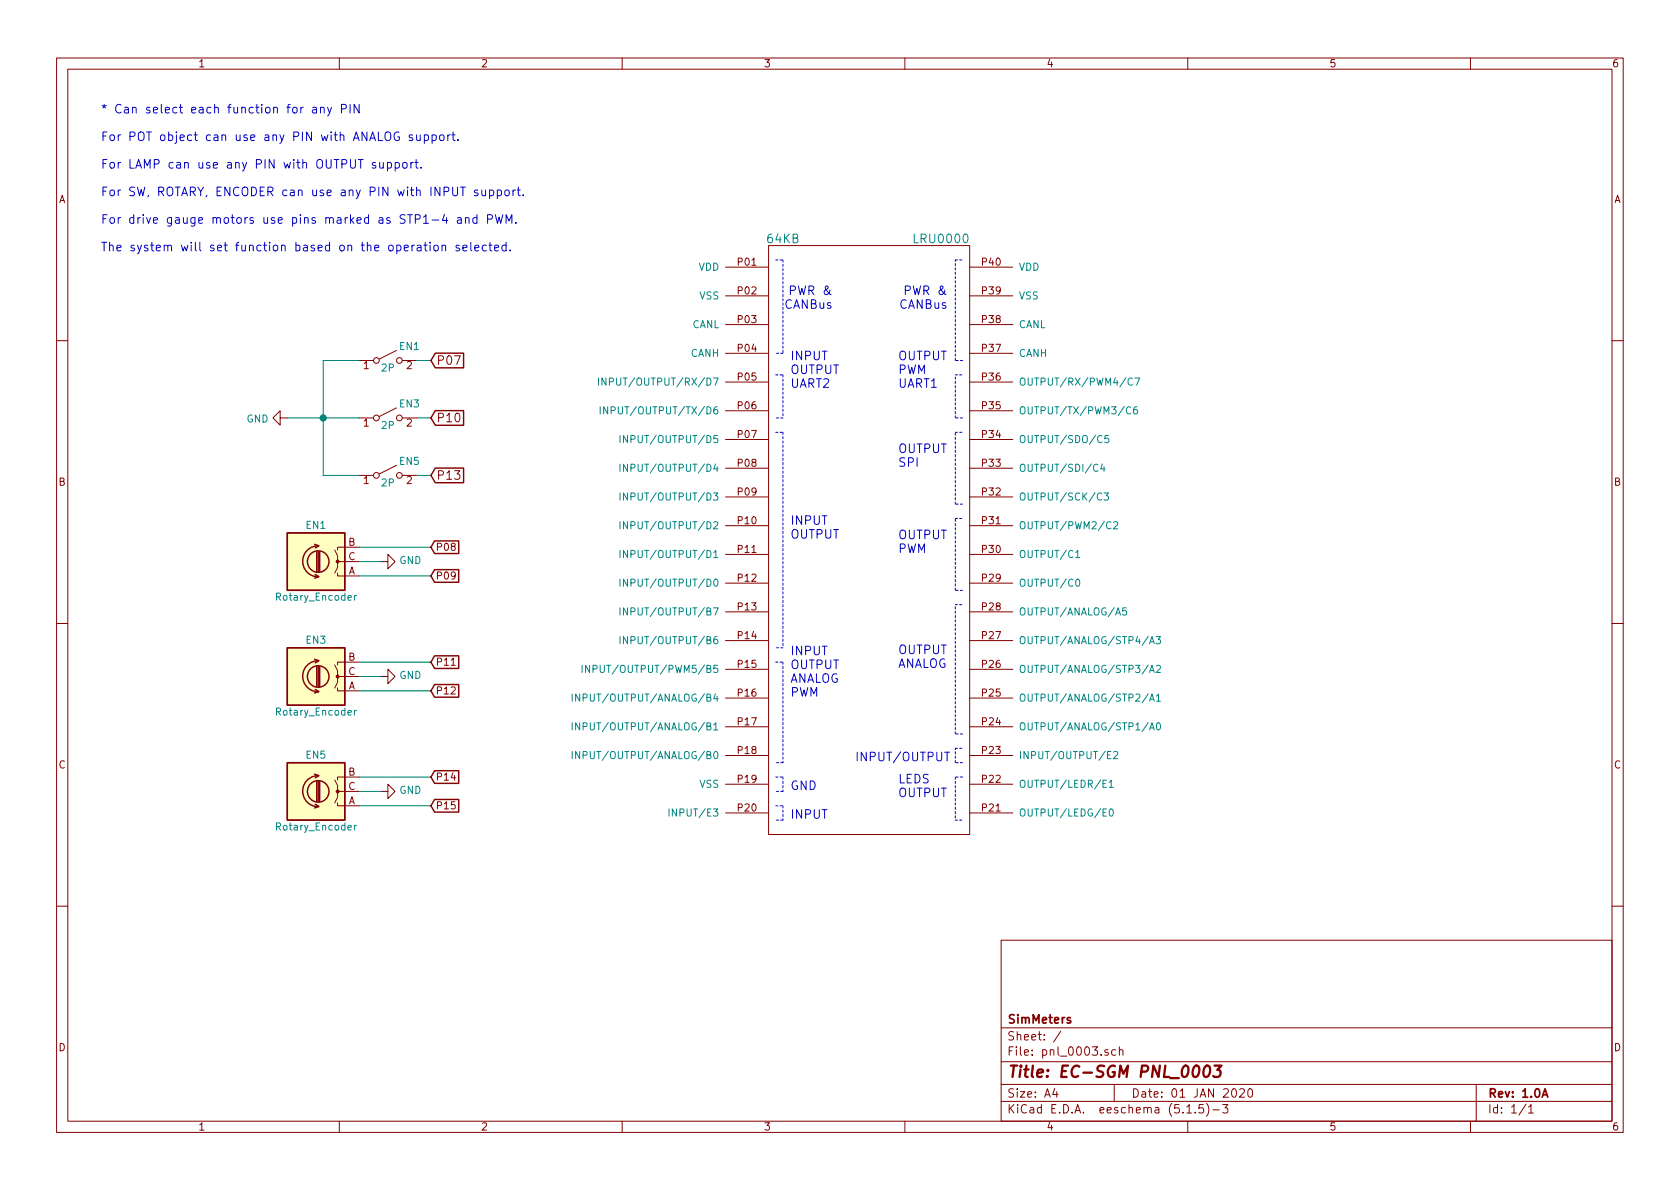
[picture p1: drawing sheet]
<svg xmlns="http://www.w3.org/2000/svg" width="297mm" height="210mm" viewBox="0 0 297 210" stroke-linecap="round" stroke-linejoin="round" font-family="sans-serif">
<g fill="none" stroke="#840000" stroke-width=".18">
<path d="M10 10.3h277v189.9h-277zM12 12.2h273v186.1h-273zM60 10.3v1.9M110 10.3v1.9M160 10.3v1.9M210 10.3v1.9M260 10.3v1.9M128.3 47.2h7.6M128.3 52.3h7.6M128.3 57.4h7.6M135.9 43.4h35.5v104.2h-35.5zM171.4 47.2h7.7"/>
<path d="M171.4 52.3h7.7M171.4 57.4h7.7M10 60.2h2M49.5 73.9v-1.3l-1.2 1.3 1.2 1.3v-1.3h1.3M63.5 73.9h2.5M63.5 63.7h2.5M70.1 72.1l-3 1.6M70.1 62l-3 1.5M71.1 73.9h2.6M71.1 63.7h2.6M128.3 62.5h7.6M128.3 67.6h7.6"/>
<path d="M128.3 72.6h7.6M128.3 77.7h7.6M171.4 62.5h7.7M171.4 67.6h7.7M171.4 72.6h7.7M171.4 77.7h7.7M285 60.2h2M59.2 97.3l.5 1v1h3.8M60.2 99.3h-.5v1l-.5 1M63.5 96.8h-3.8v.5M63.5 84.1h2.5M67.3 99.3h1.3v-1.3l1.2 1.3-1.2 1.3v-1.3"/>
<path d="M70.1 82.3l-3 1.5M71.1 84.1h2.6M128.3 82.8h7.6M128.3 87.9h7.6M128.3 93h7.6M128.3 98h7.6M171.4 82.8h7.7M171.4 87.9h7.7M171.4 93h7.7M171.4 98h7.7M10 110.3h2M59.2 117.6l.5 1v1h3.8"/>
<path d="M59.7 101.3v.5h3.8M60.2 119.6h-.5v1l-.5 1.1M63.5 117.1h-3.8v.5M67.3 119.6h1.3v-1.2l1.2 1.2-1.2 1.3v-1.3M79.8 117.6h.7M128.3 103.1h7.6M128.3 108.2h7.6M128.3 113.3h7.6M128.3 118.4h7.6M171.4 103.1h7.7M171.4 108.2h7.7M171.4 113.3h7.7"/>
<path d="M171.4 118.4h7.7M285 110.3h2M59.2 137.9l.5 1v1h3.8M59.7 121.7v.5h3.8M60.2 139.9h-.5v1.1l-.5 1M63.5 137.4h-3.8v.5M67.3 139.9h1.3v-1.2l1.2 1.2-1.2 1.3v-1.3M128.3 123.4h7.6M128.3 128.5h7.6M128.3 133.6h7.6M128.3 138.7h7.6M171.4 123.4h7.7"/>
<path d="M171.4 128.5h7.7M171.4 133.6h7.7M171.4 138.7h7.7M59.7 142v.5h3.8M128.3 143.8h7.6M171.4 143.8h7.7M10 160.2h2M177 166.3h108v32h-108zM285 160.2h2M60 198.3v1.9M110 198.3v1.9M160 198.3v1.9"/>
<path d="M177 194.8h108M177 191.8h108M177 187.8h108M177 181.8h108M186.5 192.5l-.4 1h1M186.8 193v1M187.6 182.3l-1.3 2M195.9 185.7a.37 .37 0 0 0-.6 .1l.1 .2 .5 .2 .1 .1-.2 .3-.5-.1M197 191.8v3M197.3 185.7l-.5-.1-.3 .3 .1 .6 .2 .1 .5-.1M197.9 185.7h.1a.37 .37 0 0 1 .6 .1v.8M197.9 185.1v1.5"/>
<path d="M209.8 195.8l.5-.5v1.5M209.8 196.8h.9M210 198.3v1.9M211.3 196.7v.1M212.8 195.3h-.8v.7l.2-.1 .5 .1 .1 .2v.5l-.3 .1-.5-.1M213.3 195.1a1.71 1.71 0 0 1 0 2.3M214.5 196.3h1.1M216.2 195.3h.9l-.5 .6 .4 .1v.7l-.2 .1-.6-.1M217.9 192.7l.2-.2a.81 .81 0 0 1 .6 .6 .81 .81 0 0 1-.3 .8l-.1 .1a.79 .79 0 0 1-.4-1.3zM219.2 192.7l.2-.2h.4l.2 .5-.9 1h.9M220.8 192.7l.3-.2a.94 .94 0 0 1 0 1.5l-.4-.3-.1-.6zM260 198.3v1.9"/>
<path d="M261 191.8v6.5M269.8 195.2l-1.2 2M270.3 195.8l.4-.5v1.5M270.3 196.8h.8"/>
<circle cx="66.5" cy="63.7" r=".51"/>
<circle cx="66.5" cy="73.9" r=".51"/>
<circle cx="70.6" cy="63.7" r=".51"/>
<circle cx="70.6" cy="73.9" r=".51"/>
<circle cx="66.5" cy="84.1" r=".51"/>
<circle cx="70.6" cy="84.1" r=".51"/>
</g>
<path d="M189.3 180a.37 .37 0 0 0-.6 .1v.3l.6 .1v.1l-.2 .3-.4-.1M272.7 194l.5-1.5 .5 1.5M272.8 193.6h.7" fill="none" stroke="#840000" stroke-width=".3"/>
<path d="M211.2 188.6a.45 .45 0 0 1 .5-.2 .45 .45 0 0 1 .3 .4 1.15 1.15 0 0 1-.8 1.6l-.2-.1a1.5 1.5 0 0 1 .2-1.7zM213.2 188.5a.44 .44 0 0 1 .4 0 .44 .44 0 0 1 .3 .3 1.15 1.15 0 0 1-.8 1.6 1.3 1.3 0 0 1 .1-1.9zM214.7 188.4h1.3l-.8 .8a.48 .48 0 0 1 .6 .4v.5l-.3 .2-.7 .1-.3-.1" fill="none" stroke="#840000" stroke-width=".41"/>
<g fill="#ffffc2" stroke="#ffffc2" stroke-width=".18">
<path d="M50.8 94.2h10.2v10.2h-10.2z"/>
<path d="M50.8 134.9h10.2v10.1h-10.2z"/>
<path d="M50.8 114.5h10.2v10.2h-10.2z"/>
</g>
<g fill="none" stroke="#840000" stroke-width=".25">
<path d="M77 62.5h5v2.5h-5l-.8-1.3zM77 72.6h5v2.6h-5l-.8-1.3zM50.8 94.2h10.2v10.2h-10.2zM55.6 96.3l.8 .2-.6 .4M56 97.5v3.6M56.3 96.5a2.74 2.74 0 0 0-2.8 2.8 2.74 2.74 0 0 0 2.8 2.7M56.3 97.5v3.6M56.5 97.5v3.6M76.8 95.7h4.3v2.2h-4.3l-.6-1.1zM77 82.8h5v2.6h-5l-.8-1.3zM50.8 114.5h10.2v10.2h-10.2zM55.6 116.6l.8 .2-.6 .4"/>
<path d="M55.8 101.6l.6 .4-.8 .2M56 117.9v3.5M56.3 116.8a2.74 2.74 0 0 0-2.8 2.8 2.74 2.74 0 0 0 2.8 2.7M56.3 117.9v3.5M56.5 117.9v3.5M76.8 100.7h4.3v2.3h-4.3l-.6-1.2zM76.8 116h4.3v2.2h-4.3l-.6-1.1zM50.8 134.9h10.2v10.1h-10.2zM55.6 136.9l.8 .3-.6 .3M55.8 121.9l.6 .4-.8 .2M56 138.2v3.5M56.3 137.2a2.74 2.74 0 0 0-2.8 2.7 2.74 2.74 0 0 0 2.8 2.7"/>
<path d="M56.3 138.2v3.5M56.5 138.2v3.5M76.8 136.3h4.3v2.2h-4.3l-.6-1.1zM76.8 121.1h4.3v2.2h-4.3l-.6-1.1zM55.8 142.2l.6 .4-.8 .3M76.8 141.4h4.3v2.2h-4.3l-.6-1.1z"/>
<circle cx="56.3" cy="99.3" r="1.9"/>
<circle cx="56.3" cy="119.6" r="1.9"/>
<circle cx="56.3" cy="139.9" r="1.9"/>
</g>
<g fill="#840000" stroke="#840000" stroke-width=".18">
<circle cx="59.7" cy="99.3" r=".25"/>
<circle cx="59.7" cy="139.9" r=".25"/>
<circle cx="59.7" cy="119.6" r=".25"/>
</g>
<g fill="none" stroke="#008484" stroke-width=".18">
<path d="M105.8 66.8v1.3M106.1 71.9v1.3M107.1 66.8v1.3l-.7-1.3v1.3M107.4 71.9v1.3l-.7-1.3v1.3M107.7 67.5h.7l.1-.2-.1-.3-.2-.2h-.5v1.3M108.1 72.6l.6-.1 .1-.1-.1-.3-.2-.2h-.4v1.3M109.6 77v1.3M110.9 77v1.3l-.7-1.3v1.3M196 77h-.6l-.1 .6 .5-.1 .3 .2v.3l-.3 .3-.5-.1M199.9 72.1a.6 .6 0 0 0-.8 .4 .6 .6 0 0 0 .6 .7l.2-.1M200.2 67a.6 .6 0 0 0-.8 .4 .6 .6 0 0 0 .6 .7l.2-.1M200.7 66.8h.8l-.5 1.3"/>
<path d="M201 71.9l-.3 .1a.81 .81 0 0 0 0 1.2l.3-.1 .1-.4-.2-.3h-.2l-.3 .3M109.6 82.1v1.3M109.6 87.2v1.2M109.6 92.2v1.3M109.6 97.3v1.3M110.9 82.1v1.3l-.7-1.3v1.3M110.9 87.2v1.2l-.7-1.2v1.2M110.9 92.2v1.3l-.7-1.3v1.3M110.9 97.3v1.3l-.7-1.3v1.3M190.2 97.7l.4-.4v1.3M190.2 98.6h.7M194.1 82.2a.51 .51 0 0 0-.6 0 .51 .51 0 0 0-.2 .6 .46 .46 0 0 0 .3 .5 .46 .46 0 0 0 .5-.1"/>
<path d="M194.9 82l-.3 .9h.8M195.2 87.2h.8l-.4 .4 .3 .2v.6h-.5l-.2-.1M195.2 82.5v.9M196.9 92.4l.5-.2 .2 .4-.8 .9h.8M62.7 105.3v.8M63 105.3l-.3 .2M102.9 117.6v1.3M104.2 117.6v1.3l-.7-1.3v1.3M104.9 118.3h.6l.1-.2-.1-.3-.2-.2h-.4v1.3M109.6 102.4v1.3M109.6 107.5v1.3M109.6 112.6v1.2"/>
<path d="M110.9 102.4v1.3l-.7-1.3v1.3M110.9 107.5v1.3l-.7-1.3v1.3M110.9 112.6v1.2l-.7-1.2v1.2M190.3 102.5l.2-.1a.69 .69 0 0 1 .4 .6 .69 .69 0 0 1-.4 .7l-.3-.3v-.2zM199.1 107.5h-.6v.6l.5-.1 .2 .2v.3l-.2 .3-.5-.2M203.3 118.9l.4-1.3 .4 1.3M203.3 113.8l.4-1.2 .4 1.2M203.4 118.6h.6M203.4 113.5h.6M204.4 112.6h.8l-.4 .4 .3 .2v.5l-.1 .1-.6-.1M204.5 117.8l.5-.2 .2 .4-.1 .2-.7 .7h.8M62.7 125.6v.9"/>
<path d="M63 125.6l-.3 .3M101.2 122.7v1.3M101.2 127.8v1.3M101.2 132.9v1.3M102.5 122.7v1.3l-.7-1.3v1.3M102.5 127.8v1.3l-.7-1.3v1.3M102.5 132.9v1.3l-.7-1.3v1.3M195.6 138h-.6v1.2h.6M196.1 138.3l.4-.3v1.2M196.1 139.2h.7M196.4 132.9h-.6v1.3h.6M196.9 133l.5-.1 .2 .3-.8 1h.8"/>
<path d="M203.3 129.1l.4-1.3 .4 1.3M203.3 124l.4-1.3 .4 1.3M203.4 128.7h.6M203.4 123.6h.6M204.5 123.1l.3-.4v1.3M204.5 124h.7M204.6 127.9l.2-.1a.69 .69 0 0 1 .4 .6 .69 .69 0 0 1-.4 .7l-.2-.1-.1-.4zM62.7 145.9v.9M63 145.9l-.3 .3M118.3 143v1.3M196.3 143.1l.1-.1a.67 .67 0 0 1 .5 .7 .67 .67 0 0 1-.5 .6 .83 .83 0 0 1-.1-1.2z"/>
</g>
<g fill="none" stroke="#0000c2" stroke-width=".18" stroke-dasharray=".4 .4">
<path d="M137.2 46h1.2M138.4 46v16.5M168.9 46h1.3M137.2 66.3h1.2M137.2 76.4h1.2M138.4 62.5h-1.2M138.4 66.3v7.6M138.4 73.9h-1.2M138.4 76.4v38.1M168.9 76.4h1.3M168.9 73.9v-7.6M168.9 66.3h1.3"/>
<path d="M168.9 63.7v-17.7M170.2 73.9h-1.3M170.2 63.7h-1.3M168.9 89.1v-12.7M168.9 91.7h1.3M170.2 89.1h-1.3M137.2 117.1h1.2M138.4 114.5h-1.2M138.4 117.1v17.8M168.9 106.9h1.3M168.9 104.4v-12.7M170.2 104.4h-1.3"/>
<path d="M137.2 137.4h1.2M138.4 134.9h-1.2M138.4 137.4v2.5M138.4 139.9h-1.2M168.9 132.3h1.3M168.9 129.8v-22.9M168.9 134.9v-2.6M168.9 137.4v7.6M170.2 129.8h-1.3M170.2 137.4h-1.3M170.2 134.9h-1.3M137.2 142.5h1.2"/>
<path d="M138.4 142.5v2.5M138.4 145h-1.2M168.9 145h1.3"/>
</g>
<g fill="none" stroke="#008400" stroke-width=".18">
<path d="M50.8 73.9h12.7M63.5 63.7h-6.4v20.4h6.4M73.7 73.9h2.5M73.7 63.7h2.5M63.5 99.3h3.8M63.5 96.8h12.7M73.7 84.1h2.5M63.5 101.8h12.7M63.5 119.6h3.8M63.5 117.1h12.7M63.5 122.2h12.7M63.5 137.4h12.7"/>
<path d="M63.5 139.9h3.8M63.5 142.5h12.7"/>
</g>
<g fill="none" stroke="#0000c2" stroke-width=".18">
<path d="M55.3 19h.6l.1 1M56 19.3l-.6 .1a.3 .3 0 0 0-.2 .3 .3 .3 0 0 0 .2 .3l.6-.1M56.7 19.1v-.1a.37 .37 0 0 1 .6 .2v.8M56.7 19v1M57.9 19l.4 1M58.6 19l-.5 1.3-.2 .2M60.4 19.2h.7l.1-.2v-.4l-.2-.1h-.6v1.5M61.9 18.5v1.5M63.5 18.5v1.5l-.9-1.5v1.5M66.4 28.8a.37 .37 0 0 0-.6 .1l.1 .3 .6 .2-.3 .3h-.4M67.1 28.7l.1 1h.4l.2-.1M67.8 28.7v1"/>
<path d="M68.5 28.8l.4-.1 .3 .1v.8a.48 .48 0 0 1-.7 .1M68.5 28.7v1.5M69.9 28.8l.4-.1 .2 .1v.8a.48 .48 0 0 1-.6 .1M69.9 28.7v1.5M71.2 28.8l.3-.1 .4 .1 .1 .6-.2 .3h-.3l-.3-.1zM72.6 28.7v1M72.9 23.9a.37 .37 0 0 0-.6 .1l.1 .3 .6 .3-.2 .3-.5-.1M73.1 28.7l-.3 .1-.2 .2M73.4 28.7h.5M73.6 28.2v1.3l.3 .2M73.7 23.8v1l.4 .1 .2-.2M74.3 23.8v1.1"/>
<path d="M74.4 29.6v.1M75 23.9l.5-.1 .2 .2v.7a.48 .48 0 0 1-.7 .1M75 23.8v1.6M76.4 23.9l.4-.1 .3 .2v.7a.48 .48 0 0 1-.7 .1M76.4 23.8v1.6M76.4 38.9h1.2M77.9 23.9l.3-.1 .3 .3v.5l-.3 .3-.3-.1-.2-.2zM78.6 37.9l-.4 1.1h1M78.9 38.5v1M79.2 23.8v1.1M79.6 23.8l-.4 .3M79.9 23.8h.6"/>
<path d="M80.1 23.3v1.3l.4 .3M80.9 38.6h.6l.1 .9M81 24.7v.2M81.6 38.8l-.5 .1a.31 .31 0 0 0-.3 .3 .31 .31 0 0 0 .3 .3l.5-.1M82.3 38.6l.2-.1 .4 .1v.9M82.3 38.5v1M84.3 38.6l-.4-.1-.2 .1v.7a.48 .48 0 0 0 .6 .1M84.3 38v1.5M84.5 33.7l-.4-.1-.2 .2v.2l.6 .2v.3h-.6M85.2 33.6l.1 .9 .3 .1 .3-.1M85.9 33.6v1M86.2 38.8l.7-.1 .2-.2-.1-.4-.2-.1h-.6v1.5"/>
<path d="M86.6 33.7l.4-.1 .2 .1v.8a.48 .48 0 0 1-.6 0M86.6 33.6v1.5M87.6 38l.4 1.5 .2-1.1 .3 1.1 .4-1.5M87.9 33.7l.5-.1 .3 .3v.4l-.2 .2h-.6M87.9 33.6v1.5M89.3 33.7l.2-.1 .5 .1v.6l-.1 .2-.4 .1-.2-.1zM89.5 39.5v-1.5l.5 1.1 .5-1.1v1.5M90.7 33.6v1M91.1 33.6l-.4 .3M91.2 39.3v.2M91.4 33.6h.6M91.6 33.1v1.3l.4 .2"/>
<path d="M92.5 34.5v.1M76 42.8v.2M76 43.4v1M76.8 43.5l.2-.1 .4 .1 .1 .6-.2 .2-.3 .1-.2-.2zM78.2 43.5l.2-.1h.3l.1 1M78.2 43.4v1M81.2 43.4h-.4l-.2 .2 .1 .2 .5 .1v.4h-.6M81.8 43.9l.8-.2-.1-.3h-.4l-.3 .2 .1 .7h.6M83.2 42.8v1.3l.2 .3M83.9 43.9l.8-.2-.1-.3h-.4l-.3 .2 .1 .7h.6M86 43.4h-.5l-.2 .2v.5l.1 .2h.6M86.4 43.4h.6"/>
<path d="M86.6 42.8v1.3l.4 .3M87.5 43.9l.7-.2-.1-.3h-.4l-.2 .2v.7h.6M89.5 43.4h-.5l-.3 .2v.5l.2 .2h.6M89.5 42.8v1.6M90.2 44.2v.2M167 133h.9"/>
</g>
<circle cx="57.2" cy="73.9" r=".51" fill="#008400" stroke="#008400" stroke-width=".25"/>
<text font-size="2.8" fill="#840000" x="178" y="190.5">Title: EC-SGM PNL_0003</text>
<g font-size="2.1" fill="#0000c2">
<text x="17.8" y="20.1">* Can select each function for any PIN</text>
<text x="17.8" y="24.9">For POT object can use any PIN with ANALOG support.</text>
<text x="17.8" y="29.8">For LAMP can use any PIN with OUTPUT support.</text>
<text x="17.8" y="34.7">For SW, ROTARY, ENCODER can use any PIN with INPUT support.</text>
<text x="17.8" y="39.6">For drive gauge motors use pins marked as STP1-4 and PWM.</text>
<text x="17.8" y="44.4">The system will set function based on the operation selected.</text>
<text x="140.2" y="52.2">PWR &amp;</text>
<text x="160.6" y="52.2">PWR &amp;</text>
<text x="138.7" y="54.6">CANBus</text>
<text x="159" y="54.6">CANBus</text>
<text x="139.7" y="63.7">INPUT</text>
<text x="158.7" y="63.7">OUTPUT</text>
<text x="139.7" y="66.1">OUTPUT</text>
<text x="139.7" y="68.6">UART2</text>
<text x="158.7" y="66.1">PWM</text>
<text x="158.7" y="68.6">UART1</text>
<text x="158.7" y="80.1">OUTPUT</text>
<text x="158.7" y="82.5">SPI</text>
<text x="139.7" y="92.8">INPUT</text>
<text x="139.7" y="95.2">OUTPUT</text>
<text x="158.7" y="95.3">OUTPUT</text>
<text x="158.7" y="97.8">PWM</text>
<text x="139.7" y="115.9">INPUT</text>
<text x="139.7" y="118.3">OUTPUT</text>
<text x="158.7" y="115.7">OUTPUT</text>
<text x="158.7" y="118.1">ANALOG</text>
<text x="139.7" y="120.7">ANALOG</text>
<text x="139.7" y="123.2">PWM</text>
<text x="151.1" y="134.6">INPUT/OUTPUT</text>
<text x="139.7" y="139.7">GND</text>
<text x="158.7" y="138.5">LEDS</text>
<text x="158.7" y="141">OUTPUT</text>
<text x="139.7" y="144.8">INPUT</text>
</g>
<g font-size="2.1" fill="#008484">
<text x="135.7" y="43">64KB</text>
<text x="161.8" y="43">LRU0000</text>
</g>
<g font-size="2.1" fill="#840000">
<text x="77.1" y="64.5">P07</text>
<text x="77.1" y="74.7">P10</text>
<text x="77.1" y="84.8">P13</text>
<text x="178" y="184">Sheet: /</text>
<text x="178" y="181">SimMeters</text>
<text x="178" y="186.7">File: pnl_0003.sch</text>
<text x="178" y="196.9">KiCad E.D.A. eeschema (5.1.5)-3</text>
<text x="178" y="194.1">Size: A4</text>
<text x="200" y="194.1">Date: 01 JAN 2020</text>
<text x="263" y="194.1">Rev: 1.0A</text>
<text x="263" y="196.9">Id: 1/1</text>
</g>
<g font-size="1.8" fill="#840000">
<text x="35" y="11.9">1</text>
<text x="85" y="11.9">2</text>
<text x="135" y="11.9">3</text>
<text x="185" y="11.9">4</text>
<text x="235" y="11.9">5</text>
<text x="285" y="11.9">6</text>
<text x="10.4" y="35.9">A</text>
<text x="285.4" y="35.9">A</text>
<text x="130.5" y="47">P01</text>
<text x="173.7" y="47">P40</text>
<text x="130.5" y="52.1">P02</text>
<text x="173.7" y="52.1">P39</text>
<text x="130.5" y="57.1">P03</text>
<text x="173.7" y="57.1">P38</text>
<text x="64.3" y="65.3">1</text>
<text x="71.9" y="65.3">2</text>
<text x="130.5" y="62.2">P04</text>
<text x="173.7" y="62.2">P37</text>
<text x="130.5" y="67.3">P05</text>
<text x="173.7" y="67.3">P36</text>
<text x="64.3" y="75.4">1</text>
<text x="71.9" y="75.4">2</text>
<text x="130.5" y="72.4">P06</text>
<text x="130.5" y="77.5">P07</text>
<text x="173.7" y="77.5">P34</text>
<text x="173.7" y="72.4">P35</text>
<text x="130.5" y="82.5">P08</text>
<text x="173.7" y="82.5">P33</text>
<text x="10.4" y="85.9">B</text>
<text x="64.3" y="85.6">1</text>
<text x="71.9" y="85.6">2</text>
<text x="130.5" y="87.6">P09</text>
<text x="173.7" y="87.6">P32</text>
<text x="285.4" y="85.9">B</text>
<text x="130.5" y="92.7">P10</text>
<text x="173.7" y="92.7">P31</text>
<text x="61.6" y="101.6">A</text>
<text x="61.6" y="96.5">B</text>
<text x="61.6" y="99.1">C</text>
<text x="77" y="97.4">P08</text>
<text x="130.5" y="97.8">P11</text>
<text x="173.7" y="97.8">P30</text>
<text x="77" y="102.5">P09</text>
<text x="130.5" y="102.9">P12</text>
<text x="130.5" y="107.9">P13</text>
<text x="173.7" y="107.9">P28</text>
<text x="173.7" y="102.9">P29</text>
<text x="130.5" y="113">P14</text>
<text x="173.7" y="113">P27</text>
<text x="61.6" y="116.8">B</text>
<text x="61.6" y="119.4">C</text>
<text x="77" y="117.7">P11</text>
<text x="130.5" y="118.1">P15</text>
<text x="173.7" y="118.1">P26</text>
<text x="61.6" y="121.9">A</text>
<text x="77" y="122.8">P12</text>
<text x="130.5" y="123.2">P16</text>
<text x="173.7" y="123.2">P25</text>
<text x="130.5" y="128.3">P17</text>
<text x="173.7" y="128.3">P24</text>
<text x="10.4" y="135.9">C</text>
<text x="61.6" y="137.2">B</text>
<text x="130.5" y="133.3">P18</text>
<text x="173.7" y="133.3">P23</text>
<text x="285.4" y="135.9">C</text>
<text x="61.6" y="142.2">A</text>
<text x="61.6" y="139.7">C</text>
<text x="77" y="143.1">P15</text>
<text x="77" y="138">P14</text>
<text x="130.5" y="138.4">P19</text>
<text x="130.5" y="143.5">P20</text>
<text x="173.7" y="143.5">P21</text>
<text x="173.7" y="138.4">P22</text>
<text x="10.4" y="185.9">D</text>
<text x="285.4" y="185.9">D</text>
<text x="35" y="199.9">1</text>
<text x="85" y="199.9">2</text>
<text x="135" y="199.9">3</text>
<text x="185" y="199.9">4</text>
<text x="235" y="199.9">5</text>
<text x="285" y="199.9">6</text>
</g>
<g font-size="1.8" fill="#008484">
<text x="123.5" y="47.9">VDD</text>
<text x="180.1" y="47.9">VDD</text>
<text x="123.7" y="53">VSS</text>
<text x="180.1" y="53">VSS</text>
<text x="122.4" y="58">CANL</text>
<text x="180.1" y="58">CANL</text>
<text x="67.5" y="65.7">2P</text>
<text x="70.7" y="61.9">EN1</text>
<text x="122.1" y="63.1">CANH</text>
<text x="180.1" y="63.1">CANH</text>
<text x="108.5" y="68.2">INPUT/OUTPUT/RX/D7</text>
<text x="180.1" y="68.2">OUTPUT/RX/PWM4/C7</text>
<text x="43.6" y="74.7">GND</text>
<text x="67.5" y="75.9">2P</text>
<text x="70.7" y="72.1">EN3</text>
<text x="108.7" y="73.3">INPUT/OUTPUT/TX/D6</text>
<text x="180.1" y="73.3">OUTPUT/TX/PWM3/C6</text>
<text x="70.7" y="82.2">EN5</text>
<text x="111.4" y="78.4">INPUT/OUTPUT/D5</text>
<text x="111.4" y="83.4">INPUT/OUTPUT/D4</text>
<text x="180.1" y="83.4">OUTPUT/SDI/C4</text>
<text x="180.1" y="78.4">OUTPUT/SDO/C5</text>
<text x="67.5" y="86">2P</text>
<text x="111.4" y="88.5">INPUT/OUTPUT/D3</text>
<text x="180.1" y="88.5">OUTPUT/SCK/C3</text>
<text x="54.2" y="93.5">EN1</text>
<text x="111.4" y="93.6">INPUT/OUTPUT/D2</text>
<text x="180.1" y="93.6">OUTPUT/PWM2/C2</text>
<text x="70.6" y="99.7">GND</text>
<text x="111.4" y="98.7">INPUT/OUTPUT/D1</text>
<text x="180.1" y="98.7">OUTPUT/C1</text>
<text x="49" y="106.2">Rotary_Encoder</text>
<text x="111.4" y="103.8">INPUT/OUTPUT/D0</text>
<text x="180.1" y="103.8">OUTPUT/C0</text>
<text x="54.2" y="113.8">EN3</text>
<text x="111.4" y="108.8">INPUT/OUTPUT/B7</text>
<text x="111.4" y="113.9">INPUT/OUTPUT/B6</text>
<text x="180.1" y="113.9">OUTPUT/ANALOG/STP4/A3</text>
<text x="180.1" y="108.8">OUTPUT/ANALOG/A5</text>
<text x="105.6" y="119">INPUT/OUTPUT/PWM5/B5</text>
<text x="180.1" y="119">OUTPUT/ANALOG/STP3/A2</text>
<text x="70.6" y="120.1">GND</text>
<text x="103.3" y="124.1">INPUT/OUTPUT/ANALOG/B4</text>
<text x="180.1" y="124.1">OUTPUT/ANALOG/STP2/A1</text>
<text x="49" y="126.5">Rotary_Encoder</text>
<text x="103.3" y="129.2">INPUT/OUTPUT/ANALOG/B1</text>
<text x="180.1" y="129.2">OUTPUT/ANALOG/STP1/A0</text>
<text x="54.2" y="134.2">EN5</text>
<text x="103.3" y="134.2">INPUT/OUTPUT/ANALOG/B0</text>
<text x="180.1" y="134.2">INPUT/OUTPUT/E2</text>
<text x="70.6" y="140.4">GND</text>
<text x="123.7" y="139.3">VSS</text>
<text x="180.1" y="139.3">OUTPUT/LEDR/E1</text>
<text x="49" y="146.9">Rotary_Encoder</text>
<text x="119.3" y="144.4">INPUT/E3</text>
<text x="180.1" y="144.4">OUTPUT/LEDG/E0</text>
</g>
</svg>
